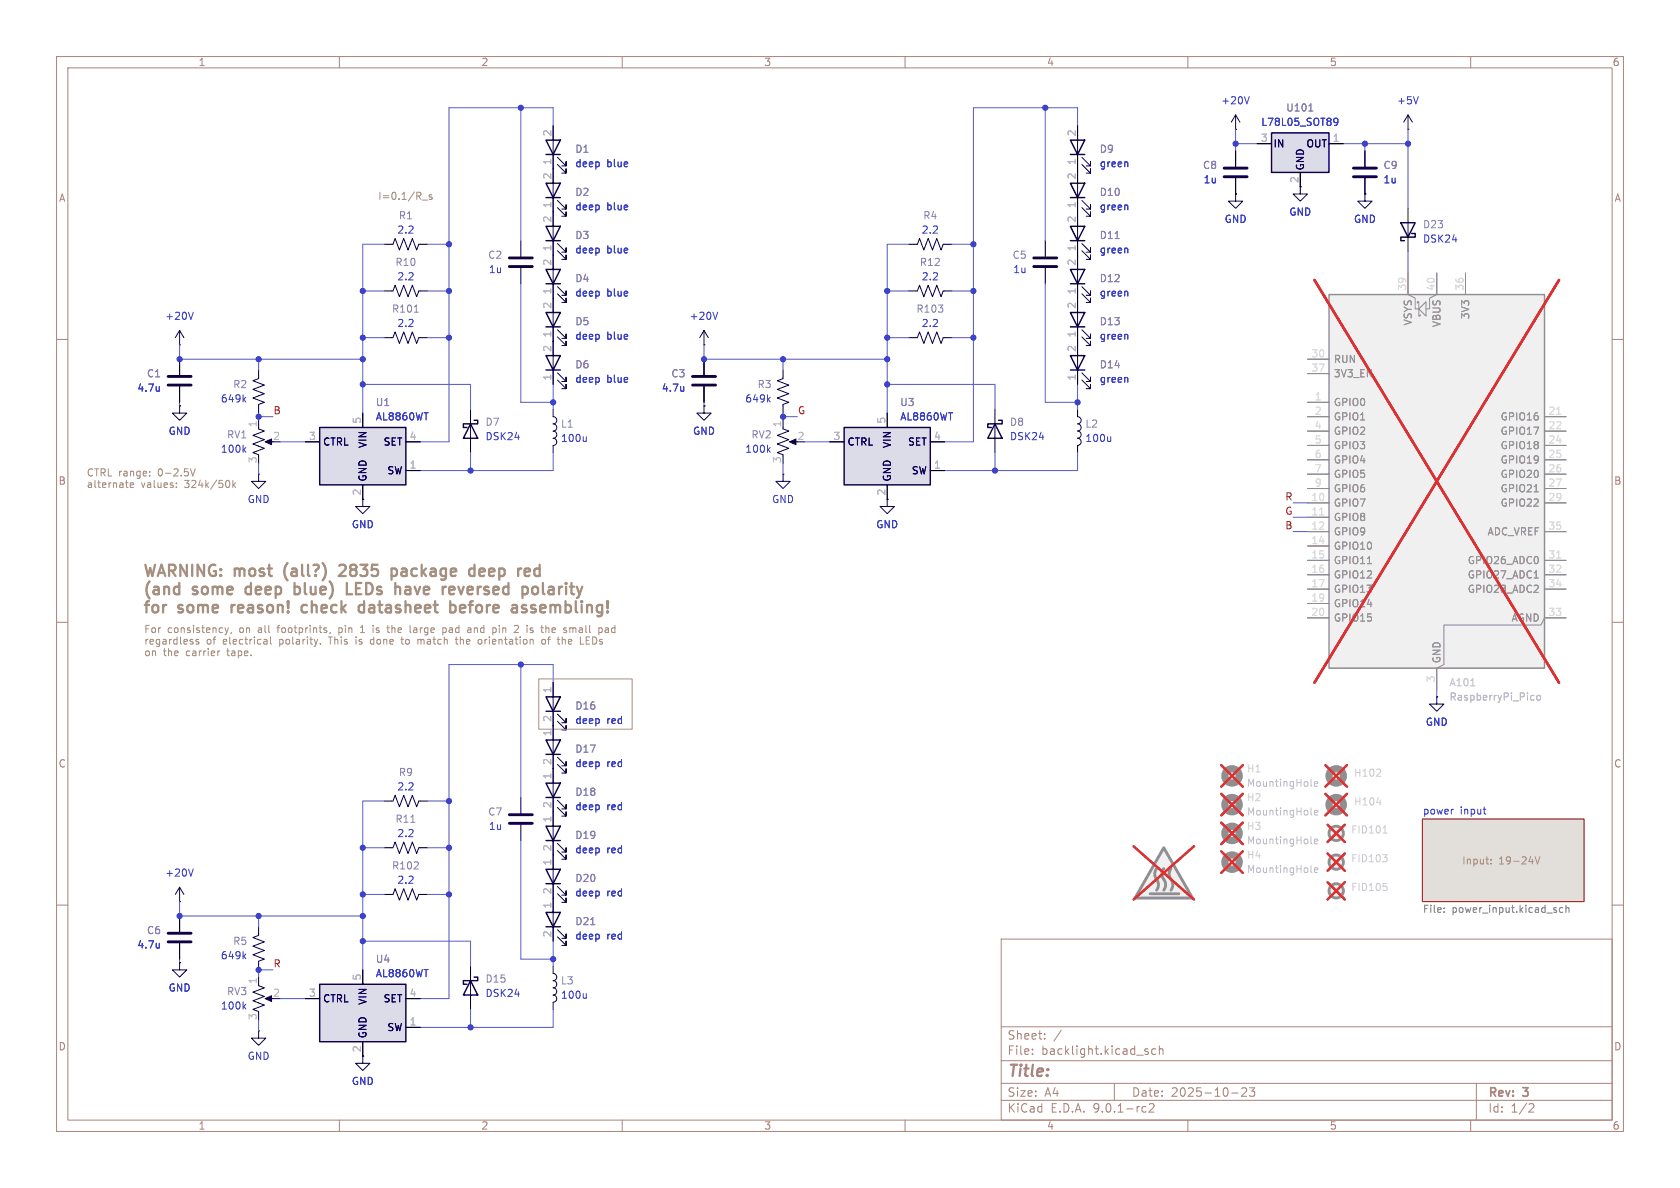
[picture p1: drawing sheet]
<svg xmlns="http://www.w3.org/2000/svg" width="297mm" height="210mm" viewBox="0 0 297 210" stroke-linecap="round" stroke-linejoin="round" font-family="sans-serif">
<g fill="none" stroke="#aa837a" stroke-width=".18">
<path d="M10 10h277v190h-277zM12 12h273v186h-273zM60 10v2M110 10v2M160 10v2M210 10v2M260 10v2M10 60h2M285 60h2M10 110h2M285 110h2M10 160h2"/>
<path d="M177 166h108v32h-108zM285 160h2M60 198v2M110 198v2M160 198v2M177 194.5h108M177 191.5h108M177 187.5h108M177 181.5h108M182.5 186.3v.1M182.5 185.5v.1M184.7 183.6v.1"/>
<path d="M184.7 182.8v.1M187.6 182.1l-1.3 2M197 191.5v3M202.2 195.6l.4 .1M202.6 185.9l.4 .1v.2l-.2 .2h-.3M202.6 185.4l.4 .1M202.6 196.5l-.4 .1M203.2 195.2l.5-.1 .3 .1v.3l-.9 1.1h.9M204.3 185.5l-.4-.1-.3 .3v.4l.1 .2h.6M205 185.5l.2-.1 .3 .1 .1 .9M205 184.9v1.5M210 198v2"/>
<path d="M217.7 193.2h1.2M219.5 192.4l.6-.1 .2 .1 .1 .3-.9 1.1h.9M220.9 192.3h.9l-.5 .6 .4 .1v.7l-.2 .1h-.4l-.2-.1M260 198v2M261 191.5v6.5M270.5 195.1l.5 .1 .2 .3-1 1.1h1"/>
</g>
<path d="M251.5 144.8h28.5v14.6h-28.5z" fill="#e2ded9" stroke="#e2ded9" stroke-width=".18"/>
<path d="M251.5 144.8h28.5v14.6h-28.5z" fill="none" stroke="#7a0000" stroke-width=".18"/>
<path d="M256.8 143.1h.1M262.2 143.1h.5M262.4 143.8l.3 .1" fill="none" stroke="#214bca" stroke-width=".18"/>
<path d="M255.3 161.2v.1M255.3 160.5v.1M275.1 160.9v.3M276.3 160.5l-.4-.1-.2 .3 .1 .5h.5M276.8 160.6l.2-.2 .3 .1 .1 .8M276.8 160v1.3" fill="none" stroke="#5ba46f" stroke-width=".18"/>
<g fill="#f0f0f0" stroke="#f0f0f0" stroke-width=".18">
<circle cx="236.2" cy="152.4" r="1.27"/>
<circle cx="236.2" cy="157.5" r="1.27"/>
<circle cx="236.2" cy="147.3" r="1.27"/>
</g>
<g fill="none" stroke="#8f8f8f" stroke-width=".51">
<circle cx="236.2" cy="152.4" r="1.27"/>
<circle cx="236.2" cy="157.5" r="1.27"/>
<circle cx="236.2" cy="147.3" r="1.27"/>
</g>
<path d="M243.3 137.2h.8M244 136.1v.4M243.4 141.9h.8M244.4 151.1h.8l-.4 .5M244.5 147.3h.7M244.6 156.2h.6M244.7 146.2l.2-.2v1.3M245.1 151.6l.1 .2-.1 .5M245.1 156.7l.1 .2-.1 .5" fill="none" stroke="#ccc" stroke-width=".18"/>
<path d="M234.3 135.3l3.8 3.8M238.1 135.3l-3.8 3.8M234.3 140.3l3.8 3.8M234.7 150.9l3 3M234.7 156l3 3M234.7 145.8l3 3M237.7 150.9l-3 3M237.7 156l-3 3M237.7 145.8l-3 3M238.1 140.3l-3.8 3.8" fill="none" stroke="#e12e31" stroke-width=".46"/>
<g fill="none" stroke="#8f8f8f" stroke-width="1.3">
<circle cx="236.2" cy="137.2" r="1.27"/>
<circle cx="236.2" cy="142.2" r="1.27"/>
</g>
<path d="M90 144h4.1M90 145.5h4.1" fill="none" stroke="#130040" stroke-width=".51"/>
<path d="M254 123.2h.1M92.1 141v2.8M92.1 145.8v2.8M31.7 170.2h.1M45.7 163.8v1.3M45.7 170.2v1.3" fill="none" stroke="#010022" stroke-width=".18"/>
<path d="M156.8 88.3v1.2h1.3l-1.3 1.3-1.2-1.3h1.2M254 123.2v1.3h1.3l-1.3 1.2-1.3-1.2h1.3M31.7 170.2v1.3h1.3l-1.3 1.2-1.2-1.2h1.2M45.7 165.1v.3l-1 .3 2 .8-2 .8 2 .7-2 .8 2 .7-1 .4v.3" fill="none" stroke="#130040" stroke-width=".18"/>
<path d="M43.1 169l.4 .5M43.5 168.6l-.5 .5" fill="none" stroke="#353dd0" stroke-width=".18"/>
<path d="M56.5 75.6h15.3v10.1h-15.3z" fill="#dcdbe8"/>
<path d="M56.5 75.6h15.3v10.1h-15.3zM175.9 74.9l1.3 2.6h-2.6zM176.5 74.3h.7v.6h-2.6v.7h.7" fill="none" stroke="#130040" stroke-width=".25"/>
<path d="M45.7 65.4v1.3M45.7 71.8v1.2M54 78.1h2.5M64.1 73v2.6M71.8 78.1h2.5M97.8 72.4v1.3M97.8 78.7v1.3M175.9 72.4v2.5M175.9 77.5v2.5M64.1 85.7v2.6M71.8 83.2h2.5M138.4 83.8h.1" fill="none" stroke="#010022" stroke-width=".18"/>
<path d="M45.7 66.7v.2l-1 .4 2 .8-2 .7 2 .8-2 .8 2 .7-1 .4v.3M97.8 73.7a.64 .64 0 0 1 .6 .6 .64 .64 0 0 1-.6 .6M97.8 74.9a.64 .64 0 0 1 .6 .7 .64 .64 0 0 1-.6 .6 .64 .64 0 0 1 .6 .6 .64 .64 0 0 1-.6 .7 .64 .64 0 0 1 .6 .6 .64 .64 0 0 1-.6 .6M175.9 74.9v2.6M138.4 83.8v1.3h1.3l-1.3 1.3-1.2-1.3h1.2" fill="none" stroke="#130040" stroke-width=".18"/>
<path d="M43.1 70.6l.4 .5M43.5 70.2l-.5 .5M103.6 77.2v.8M103.6 77.9l-.1 .1" fill="none" stroke="#353dd0" stroke-width=".18"/>
<path d="M56.5 174h15.3v10.2h-15.3z" fill="#dcdbe8"/>
<path d="M189.2 55.2h2.6l-1.3 2.6zM189.2 57.8h2.6M189.2 62.9h2.6l-1.3 2.5zM189.2 65.4h2.6M56.5 174h15.3v10.2h-15.3z" fill="none" stroke="#130040" stroke-width=".25"/>
<path d="M190.5 52.7v2.5M190.5 57.8v5.1M190.5 65.4v2.5M190.5 72.4v1.3M190.5 78.7v1.3M54 176.5h2.5M64.1 171.5v2.5M71.8 176.5h2.5M45.7 182.2h.1M64.1 184.2v2.5M71.8 181.6h2.5" fill="none" stroke="#010022" stroke-width=".18"/>
<path d="M190.5 55.2v2.6M191.3 59.6l1.5 1.5v-.8v.8h-.8M191.3 58.3l1.5 1.5v-.7v.7h-.8M190.5 73.7a.63 .63 0 0 1 .6 .6 .63 .63 0 0 1-.6 .6 .64 .64 0 0 1 .6 .7 .64 .64 0 0 1-.6 .6 .64 .64 0 0 1 .6 .6 .64 .64 0 0 1-.6 .7 .64 .64 0 0 1 .6 .6 .64 .64 0 0 1-.6 .6M190.5 62.9v2.5M191.3 67.2l1.5 1.5v-.8v.8h-.8M191.3 65.9l1.5 1.5v-.7v.7h-.8M45.7 182.2v1.3h1.3l-1.3 1.3-1.3-1.3h1.3" fill="none" stroke="#130040" stroke-width=".18"/>
<path d="M199.3 59.2l.1 .8M196.4 77.2v.8M196.4 77.9l-.2 .1M199.3 66.8l.1 .8" fill="none" stroke="#353dd0" stroke-width=".18"/>
<path d="M234.9 52.1h38.1v66h-38.1z" fill="#f0f0f0"/>
<path d="M234.9 52.1h38.1v66h-38.1z" fill="none" stroke="#8f8f8f" stroke-width=".25"/>
<path d="M248.9 52.1l1.3 .6v1.9h.6M250.6 53.6v-.3h.2v2.6h.3v-.3M252.1 53.3v2.6l-1.3-1.3zM254 52.1l-1.3 .6v1.9h-.6M273 109.2l-.6 1.3h-17.1v7l-1.3 .6" fill="none" stroke="#8f8f8f" stroke-width=".18"/>
<g fill="none" stroke="#888" stroke-width=".18">
<path d="M248.9 48.3v3.8M254 48.3v3.8M259.1 48.3v3.8M231.1 63.5h3.8M231.1 66h3.8M231.1 71.1h3.8M231.1 73.7h3.8M231.1 76.2h3.8M231.1 78.7h3.8M273 73.7h3.9M273 76.2h3.9M273 78.7h3.9"/>
<path d="M231.1 81.3h3.8M231.1 83.8h3.8M231.1 86.4h3.8M231.1 88.9h3.8M231.1 91.4h3.8M231.1 94h3.8M231.1 96.5h3.8M231.1 99.1h3.8M273 81.3h3.9M273 83.8h3.9M273 86.4h3.9M273 88.9h3.9"/>
<path d="M273 94h3.9M273 99.1h3.9M231.1 101.6h3.8M231.1 104.1h3.8M231.1 106.7h3.8M231.1 109.2h3.8M254 118.1v3.8M273 101.6h3.9M273 104.1h3.9M273 109.2h3.9"/>
</g>
<path d="M274 77.2l.5-.1 .2 .3-.8 .9h.8M275.2 73.2h.7M275.5 77l-.3 .9h.8M275.8 77.5v.8M233.3 91h.7M275.2 98.6h.7" fill="none" stroke="#dbdbdb" stroke-width=".18"/>
<path d="M241.7 99.6h.8M271.2 86.9h.7M271.2 102.2h.7" fill="none" stroke="#979797" stroke-width=".18"/>
<path d="M260 121.2h.7" fill="none" stroke="#ccc" stroke-width=".18"/>
<path d="M231.8 138.8l.1 .2M232.4 138.6l.6-.1-.1-.3h-.3l-.2 .1v.6h.5M270.8 122.9l.4 .1M271.2 123.7l-.4 .1M271.7 123l.2-.1 .4 .1v.5l-.1 .2-.3 .1-.2-.2zM231.8 143.9l.1 .2M231.8 149l.1 .2M232.4 143.7l.6-.2-.1-.2-.3-.1-.2 .2v.6h.5M232.4 148.7l.6-.1-.1-.2-.3-.1-.2 .2v.6h.5" fill="none" stroke="#c1c1c1" stroke-width=".18"/>
<path d="M232.4 49.5l43.2 71.2M275.6 49.5l-43.2 71.2M215.9 135.3l3.8 3.8M219.7 135.3l-3.8 3.8M215.9 140.3l3.8 3.8M215.9 145.4l3.8 3.8M219.7 140.3l-3.8 3.8M219.7 145.4l-3.8 3.8" fill="none" stroke="#e12e31" stroke-width=".46"/>
<path d="M124.5 58.4l-.8 1.3M124.5 58.4l.7 1.3M124.5 58.4v2.6M161.9 59.7h.3l.4-1 .7 2 .8-2 .7 2 .8-2 .8 2 .4-1h.2M161.9 43.2h.3l.4-1 .7 2 .8-2 .7 2 .8-2 .8 2 .4-1h.2M161.9 51.4h.3l.4-1 .7 2.1 .8-2.1 .7 2.1 .8-2.1 .8 2.1 .4-1.1h.2M138.4 66.7v.2l-1 .4 2 .8-2 .7 2 .8-2 .8 2 .7-1 .4v.3M64.1 88.3v1.2h1.3l-1.3 1.3-1.2-1.3h1.2M64.1 186.7v1.3h1.3l-1.3 1.2-1.2-1.2h1.2" fill="none" stroke="#130040" stroke-width=".18"/>
<path d="M160.7 59.7h1.2M160.7 43.2h1.2M160.7 51.4h1.2M167 59.7h1.3M167 43.2h1.3M167 51.4h1.3M124.5 61h.1M138.4 65.4v1.3M138.4 71.8v1.2" fill="none" stroke="#010022" stroke-width=".18"/>
<path d="M126.9 55.2l-.4 1.3M135.8 70.6l.4 .5M136.2 70.2l-.5 .5" fill="none" stroke="#353dd0" stroke-width=".18"/>
<g fill="none" stroke="#8f8f8f" stroke-width="1.3">
<circle cx="217.8" cy="137.2" r="1.27"/>
<circle cx="217.8" cy="142.2" r="1.27"/>
<circle cx="217.8" cy="147.3" r="1.27"/>
</g>
<path d="M205.7 149.9l5.1 8.9h-10.1z" fill="#f0f0f0"/>
<path d="M203.3 158h5.1M204.5 153.5a1.78 1.78 0 0 0 .2 2.3l.1 .8-.3 .8M205.7 149.9l5.1 8.9h-10.1zM205.7 153.5a1.78 1.78 0 0 0 .2 2.3l.2 .8-.4 .8M207 153.5a1.78 1.78 0 0 0 .2 2.3l.1 .8-.3 .8" fill="none" stroke="#8f8f8f" stroke-width=".51"/>
<path d="M200.4 149.6l10.7 9.4M211.1 149.6l-10.7 9.4M215.9 150.5l3.8 3.8M219.7 150.5l-3.8 3.8" fill="none" stroke="#e12e31" stroke-width=".46"/>
<circle cx="217.8" cy="152.4" r="1.27" fill="none" stroke="#8f8f8f" stroke-width="1.3"/>
<path d="M231.8 154.1l.1 .1M232.4 153.8l.6-.1-.1-.2-.3-.1-.2 .2v.6h.5" fill="none" stroke="#c1c1c1" stroke-width=".18"/>
<path d="M90 45.6h4.1M90 47.1h4.1M29.7 66.5h4.1M29.7 68.1h4.1M122.4 66.5h4.1M122.4 68.1h4.1M29.7 165h4.1M29.7 166.5h4.1" fill="none" stroke="#130040" stroke-width=".51"/>
<g fill="none" stroke="#010022" stroke-width=".18">
<path d="M67.9 59.7h1.3M67.9 51.4h1.3M67.9 43.2h1.3M74.3 59.7h1.3M74.3 51.4h1.3M74.3 43.2h1.3M92.1 42.5v2.8M92.1 47.4v2.8M31.7 61h.1M31.7 71.8h.1M31.7 63.5v2.8M31.7 68.3v2.8"/>
<path d="M45.7 74.3v1.3M83.2 72.4v2.5M83.2 77.5v2.5M124.5 71.8h.1M124.5 63.5v2.8M124.5 68.3v2.8M138.4 74.3v1.3M45.7 83.8h.1M97.8 120.7v2.5M97.8 125.7v5.1M97.8 133.4v5M31.7 159.4h.1"/>
<path d="M67.9 141.6h1.3M67.9 149.9h1.3M67.9 158.1h1.3M74.3 141.6h1.3M74.3 149.9h1.3M74.3 158.1h1.3M97.8 141v5.1M97.8 148.6v5.1M97.8 156.2v5.1M31.7 161.9v2.8M31.7 166.8v2.7M45.7 172.7v1.3"/>
<path d="M83.2 170.8v2.6M83.2 175.9v2.5M97.8 163.8v2.6M97.8 170.8v1.3M97.8 177.2v1.2"/>
</g>
<g fill="none" stroke="#353dd0" stroke-width=".18">
<path d="M34.2 55.2l-.5 1.3M28.2 68.3v.9M28.2 69l-.1 .1M43.1 79.5l.4 .5M43.5 79.1l-.5 .5M120.9 68.3v.9M120.9 69l-.1 .1M135.8 79.5l.4 .5M136.2 79.1l-.5 .5M34.2 153.6l-.5 1.3M28.2 166.7v.9M28.2 167.5h-.1"/>
<path d="M43.1 177.9l.4 .5M43.5 177.5l-.5 .5M103.6 175.6v.9M103.6 176.4l-.1 .1"/>
</g>
<g fill="none" stroke="#130040" stroke-width=".18">
<path d="M31.7 58.4l-.7 1.3M31.7 58.4l.8 1.3M31.7 58.4v2.6M69.2 59.7h.3l.3-1 .8 2 .8-2 .7 2 .8-2 .8 2 .3-1h.3M69.2 51.4h.3l.3-1 .8 2.1 .8-2.1 .7 2.1 .8-2.1 .8 2.1 .3-1.1h.3M69.2 43.2h.3l.3-1 .8 2 .8-2 .7 2 .8-2 .8 2 .3-1h.3M31.7 71.8v1.2h1.3l-1.3 1.3-1.2-1.3h1.2M45.7 75.8l1 .4-2 .8 2 .7-2 .8 2 .7-2 .8 1 .4v.2M47.2 78.1h1.1M83.2 74.9v2.6M124.5 71.8v1.2h1.2l-1.2 1.3-1.3-1.3h1.3M138.4 75.8l1 .4-2 .8 2 .7-2 .8 2 .7-2 .8 1 .4v.2"/>
<path d="M140 78.1h1M45.7 83.8v1.3h1.3l-1.3 1.3-1.3-1.3h1.3M97.8 123.2v2.5M97.8 130.8v2.6M97.8 138.4v2.6M98.6 135.1l1.5 1.6v-.8v.8h-.8M98.6 133.9l1.5 1.5v-.8v.8h-.8M98.6 127.5l1.5 1.5v-.7v.7h-.8M98.6 126.2l1.5 1.6v-.8v.8h-.8M31.7 156.8v2.6M31.7 156.8l-.7 1.3M31.7 156.8l.8 1.3"/>
<path d="M69.2 141.6h.3l.3-1 .8 2 .8-2 .7 2 .8-2 .8 2 .3-1h.3M69.2 149.9h.3l.3-1.1 .8 2.1 .8-2.1 .7 2.1 .8-2.1 .8 2.1 .3-1h.3M69.2 158.1h.3l.3-1 .8 2 .8-2 .7 2 .8-2 .8 2 .3-1h.3M97.8 146.1v2.5M97.8 153.7v2.5M98.6 142.7l1.5 1.6v-.8v.8h-.8M98.6 141.5l1.5 1.5v-.8v.8h-.8M98.6 158l1.5 1.5v-.7v.7h-.8M98.6 156.7l1.5 1.5v-.7v.7h-.8M98.6 150.4l1.5 1.5v-.8v.8h-.8M98.6 149.1l1.5 1.5v-.7v.7h-.8M45.7 174.2l1 .4-2 .8 2 .7-2 .8 2 .8-2 .7 1 .4v.3"/>
<path d="M47.2 176.5h1.1M83.2 173.4v2.5M97.8 172.1a.63 .63 0 0 1 .6 .6 .63 .63 0 0 1-.6 .7 .63 .63 0 0 1 .6 .6 .63 .63 0 0 1-.6 .6 .63 .63 0 0 1 .6 .7 .63 .63 0 0 1-.6 .6 .63 .63 0 0 1 .6 .6 .63 .63 0 0 1-.6 .7M97.8 161.3v2.5M98.6 165.6l1.5 1.5v-.7v.7h-.8M98.6 164.3l1.5 1.6v-.8v.8h-.8"/>
</g>
<g fill="#130040" stroke="#130040" stroke-width=".18">
<path d="M46.9 78.1l1.1-.5v1z"/>
<path d="M139.6 78.1l1.1-.5v1z"/>
<path d="M46.9 176.5l1.1-.5v1z"/>
</g>
<path d="M73.2 55.2h.8M72.6 145.4h.8M104.4 163.5h.8" fill="none" stroke="#8d7cb6" stroke-width=".18"/>
<g fill="none" stroke="#130040" stroke-width=".25">
<path d="M83.2 74.9l1.3 2.6h-2.6zM83.8 74.3h.7v.6h-2.6v.7h.6M96.5 138.4h2.6l-1.3 2.6zM96.5 130.8h2.6l-1.3 2.6zM96.5 123.2h2.6l-1.3 2.5zM96.5 133.4h2.6M96.5 125.7h2.6M96.5 153.7h2.6l-1.3 2.5zM96.5 146.1h2.6l-1.3 2.5zM96.5 141h2.6M96.5 156.2h2.6M96.5 148.6h2.6"/>
<path d="M83.2 173.4l1.3 2.5h-2.6zM83.8 172.7h.7v.7h-2.6v.6h.6M96.5 161.3h2.6l-1.3 2.5zM96.5 163.8h2.6"/>
</g>
<path d="M224.8 23.5h10.1v7h-10.1z" fill="#dcdbe8"/>
<g fill="none" stroke="#130040" stroke-width=".25">
<path d="M96.5 32.4h2.6l-1.3 2.5zM96.5 24.8h2.6l-1.3 2.5zM96.5 27.3h2.6M96.5 34.9h2.6M189.2 24.8h2.6l-1.3 2.5zM189.2 32.4h2.6l-1.3 2.5zM189.2 27.3h2.6M189.2 34.9h2.6M224.8 23.5h10.1v7h-10.1zM247.6 39.4h2.6l-1.3 2.5zM96.5 47.6h2.6l-1.3 2.6zM96.5 40h2.6l-1.3 2.5z"/>
<path d="M96.5 55.2h2.6l-1.3 2.6zM96.5 50.2h2.6M96.5 42.5h2.6M96.5 57.8h2.6M189.2 47.6h2.6l-1.3 2.6zM189.2 40h2.6l-1.3 2.5zM189.2 50.2h2.6M189.2 42.5h2.6M249.6 41.3h.6v.6h-2.6v.6h.7M96.5 62.9h2.6l-1.3 2.5zM96.5 65.4h2.6"/>
</g>
<g fill="none" stroke="#010022" stroke-width=".18">
<path d="M97.8 22.2v2.6M97.8 27.3v5.1M97.8 34.9v5.1M190.5 22.2v2.6M190.5 27.3v5.1M190.5 34.9v5.1M218.4 22.9h.1M218.4 34.3h.1M218.4 26.7v2.8M218.4 31.5v2.8M222.2 25.4h2.6M229.9 30.5v2.5"/>
<path d="M234.9 25.4h2.6M241.3 34.3h.1M241.3 26.7v2.8M241.3 31.5v2.8M248.9 22.9h.1M248.9 36.8v2.6M97.8 42.5v5.1M97.8 50.2v5M97.8 57.8v5.1M184.8 42.5v2.8M184.8 47.4v2.8M190.5 42.5v5.1"/>
<path d="M190.5 50.2v2.5M248.9 41.9v2.6M97.8 65.4v2.5"/>
</g>
<path d="M231.4 19.6h.7M197.1 42.2h.8" fill="none" stroke="#8d7cb6" stroke-width=".18"/>
<path d="M220.9 17.1l-.5 1.3M250.7 17.1l-.4 1.3M199.3 28.7l.1 .8M199.3 36.3l.1 .8M235.9 21l.1-.1 .5 .1a.84 .84 0 0 1-.3 1.2h-.3M236.5 21.4l-.2 .3-.4-.1M199.3 51.5l.1 .8M199.3 43.9l.1 .8" fill="none" stroke="#353dd0" stroke-width=".18"/>
<g fill="none" stroke="#130040" stroke-width=".18">
<path d="M97.8 24.8v2.5M97.8 32.4v2.5M98.6 36.7l1.5 1.5v-.7v.7h-.8M98.6 35.4l1.5 1.6v-.8v.8h-.8M98.6 29.1l1.5 1.5v-.8v.8h-.8M98.6 27.8l1.5 1.5v-.7v.7h-.8M190.5 24.8v2.5M190.5 32.4v2.5M191.3 29.1l1.5 1.5v-.8v.8h-.8M191.3 27.8l1.5 1.5v-.7v.7h-.8M191.3 36.7l1.5 1.5v-.7v.7h-.8M191.3 35.4l1.5 1.6v-.8v.8h-.8"/>
<path d="M218.4 34.3v1.3h1.3l-1.3 1.2-1.2-1.2h1.2M218.4 20.3l-.7 1.3M218.4 20.3l.8 1.3M218.4 20.3v2.6M229.9 33v1.3h1.2l-1.2 1.3-1.3-1.3h1.3M241.3 34.3v1.3h1.3l-1.3 1.2-1.3-1.2h1.3M248.9 20.3v2.6M248.9 39.4v2.5M248.9 20.3l-.7 1.3M248.9 20.3l.8 1.3M97.8 40v2.5M97.8 47.6v2.6"/>
<path d="M97.8 55.2v2.6M98.6 51.9l1.5 1.6v-.8v.8h-.8M98.6 50.7l1.5 1.5v-.8v.8h-.8M98.6 44.3l1.5 1.5v-.7v.7h-.8M98.6 43.1l1.5 1.5v-.8v.8h-.8M98.6 59.6l1.5 1.5v-.8v.8h-.8M98.6 58.3l1.5 1.5v-.7v.7h-.8M190.5 40v2.5M190.5 47.6v2.6M191.3 51.9l1.5 1.6v-.8v.8h-.8M191.3 50.7l1.5 1.5v-.8v.8h-.8M191.3 44.3l1.5 1.5v-.7v.7h-.8"/>
<path d="M191.3 43.1l1.5 1.5v-.8v.8h-.8M97.8 62.9v2.5M98.6 67.2l1.5 1.5v-.8v.8h-.8M98.6 65.9l1.5 1.5v-.7v.7h-.8"/>
</g>
<path d="M216.4 29.7h4.1M216.4 31.2h4.1M239.3 29.7h4M239.3 31.2h4M182.8 45.6h4M182.8 47.1h4" fill="none" stroke="#130040" stroke-width=".51"/>
<path d="M149.2 75.6h15.3v10.1h-15.3z" fill="#dcdbe8"/>
<path d="M149.2 75.6h15.3v10.1h-15.3z" fill="none" stroke="#130040" stroke-width=".25"/>
<g fill="none" stroke="#010022" stroke-width=".18">
<path d="M97.8 22.2v2.6M97.8 27.3v5.1M97.8 34.9v5.1M190.5 22.2v2.6M190.5 27.3v5.1M190.5 34.9v5.1M218.4 34.3h.1M218.4 26.7v2.8M218.4 31.5v2.8M222.2 25.4h2.6M229.9 30.5v2.5M234.9 25.4h2.6"/>
<path d="M241.3 34.3h.1M241.3 26.7v2.8M241.3 31.5v2.8M97.8 42.5v5.1M97.8 50.2v5M97.8 57.8v5.1M190.5 42.5v5.1M190.5 50.2v5M190.5 57.8v5.1M31.7 71.8h.1M31.7 63.5v2.8M31.7 68.3v2.8"/>
<path d="M54 78.1h2.5M64.1 73v2.6M71.8 78.1h2.5M97.8 65.4v2.5M124.5 71.8h.1M124.5 63.5v2.8M124.5 68.3v2.8M146.7 78.1h2.5M156.8 73v2.6M164.5 78.1h2.5M190.5 65.4v2.5M64.1 85.7v2.6"/>
<path d="M71.8 83.2h2.5M156.8 85.7v2.6M164.5 83.2h2.5M97.8 120.7v2.5M97.8 125.7v5.1M97.8 133.4v5M254 123.2h.1M97.8 141v5.1M97.8 148.6v5.1M97.8 156.2v5.1M31.7 170.2h.1M31.7 161.9v2.8"/>
<path d="M31.7 166.8v2.7M54 176.5h2.5M64.1 171.5v2.5M71.8 176.5h2.5M97.8 163.8v2.6M64.1 184.2v2.5M71.8 181.6h2.5"/>
</g>
<g fill="none" stroke="#5256d0" stroke-width=".18">
<path d="M92.1 19.1v23.4M184.8 19.1v23.4M97.8 22.2v-3.1h-18.4v59h-5.1M190.5 22.2v-3.1h-18.4v59h-5.1M218.4 22.9v3.8M218.4 25.4h3.8M237.5 25.4h11.4M241.3 25.4v1.3M248.9 22.9v13.9M64.1 59.7h3.8M64.1 51.4h3.8M67.9 43.2h-3.8v29.8"/>
<path d="M75.6 59.7h3.8M75.6 51.4h3.8M75.6 43.2h3.8M92.1 50.2v20.9h5.7M156.8 59.7h3.9M156.8 51.4h3.9M160.7 43.2h-3.9v29.8M168.3 59.7h3.8M168.3 51.4h3.8M168.3 43.2h3.8M184.8 50.2v20.9h5.7M248.9 44.5v3.8"/>
<path d="M31.7 61v2.5h32.4M31.7 71.1v.7M45.7 63.5v1.9M45.7 73v1.3M45.7 73.7h2.6M49.5 78.1h4.5M64.1 67.9h19.1v4.5M97.8 67.9v4.5M124.5 61v2.5h32.3M124.5 71.1v.7M138.4 63.5v1.9M138.4 73v1.3"/>
<path d="M138.4 73.7h2.6M142.2 78.1h4.5M156.8 67.9h19.1v4.5M190.5 67.9v4.5M45.7 81.9v1.9M83.2 80v3.2M97.8 80v3.2h-23.5M138.4 81.9v1.9M175.9 80v3.2M190.5 80v3.2h-23.5M228.6 88.9h2.5M228.6 94h2.5"/>
<path d="M228.6 91.4h2.5M92.1 117.5v23.5M97.8 120.7v-3.2h-18.4v59h-5.1M254 121.9v1.3M31.7 159.4v2.5h32.4M64.1 149.9h3.8M64.1 158.1h3.8M67.9 141.6h-3.8v29.9M75.6 149.9h3.8M75.6 141.6h3.8M75.6 158.1h3.8M92.1 148.6v20.9h5.7"/>
<path d="M31.7 169.5v.7M45.7 161.9v1.9M48.3 171.5h-2.6v1.2M49.5 176.5h4.5M64.1 166.4h19.1v4.4M83.2 178.4v3.2M97.8 166.4v4.4M97.8 178.4v3.2h-23.5M45.7 180.3v1.9"/>
</g>
<g fill="none" stroke="#a4907e" stroke-width=".18">
<path d="M74.7 35.4h.9M76.4 34.5l-.4-.1-.1 .2v.2l.5 .1v.3h-.5M23.1 85.4v.7h.5M23.6 85.4v.2l-.6 .2M26.5 84v.1M26.5 83.4v.1M31.2 86.1v.1M31.2 85.4v.1M33.7 82.9l.4 1.2 .4-1.2M40.6 85.2v.7M41.2 84.9v1.3M41.3 85.7l.3 .5"/>
<path d="M41.6 85.3l-.4 .5M34.7 113.1v.3l.4 .1 .1 .2-.2 .2-.4-.1M38.9 115.1h-.3M39.8 111l.3 .8M40.1 111.8l-.3 .4M40.4 111l-.3 .8M40.9 111.8l-.1 .2M46.8 113l.4 .1v.8M47.2 113.8l-.4 .1M47.2 113.3l-.4 .1M47.8 112.6v1.1l.2 .2M56.6 113.7v.2"/>
<path d="M57.7 111.5v.3M58.4 111.8l-.1 .2M59.9 111v1.2M59.9 111.8h.1M60 111h-.1M62.9 113v.9M63.7 111.8h.7M63.7 110.9l.4-.3v1.2M66 110.6v.1M66 111v.8M66 113l-.4 .1-.1 .2v.4l.5 .2M68.4 111h.5"/>
<path d="M68.7 111.8h.2M70.9 113h.4M71 112.6v1.1l.3 .2M73.5 111h-.3M73.6 111.3h-.3l-.2 .2 .1 .3h.4M74.4 113.1v.1M74.4 113.2v.7M74.5 113.1l-.1 .1M78.3 111h.4l.2 .2-.1 .6h-.5M79.4 111.4v.4M80.7 112.6v1.1l.3 .2M81.4 112.6v1.3"/>
<path d="M81.4 113.1h.1M83.9 111v.8M84 111l-.1 .1M85.1 113.1l.1 .2-.1 .5M88.3 110.6v.1M88.3 111v.8M95.8 113.1l.2-.1 .4 .1v.5l-.1 .2-.3 .1-.2-.2zM96.8 113h.5M97 112.7v1.2M98 111h-.2l-.2 .2v.6h.4M98.2 111.3l-.6 .1M99.6 113l.3 .2v.7"/>
<path d="M101.3 111h.5v.8M103.6 113.9h.6M103.6 113.2h.5M107.1 111h.4l.1 .8M107.6 111.8h-.5M107.6 111.3h-.5M108.6 111h-.4l-.1 .2 .1 .5 .4 .1M95.2 120h16.6v8.9h-16.6zM263.6 152.6v.1M263.6 151.9v.2M271.4 151.5l.4 1.2 .4-1.2"/>
</g>
<g fill="none" stroke="#a4907e" stroke-width=".4">
<path d="M60.9 99.9l-.6-.1-.3 .2M83.9 99.8v2M95.4 99.8v2M40.9 106.9v1.4M41 107.1l-.1 .2M43.5 103.9l-.1 .2 .1 .8M52.1 103v2M52.9 104.9l-.3 .1h-.5M53.4 107.1l-.1 .2 .1 .8 .3 .2 .6-.1M61 100.7l-1.1 1.1h1.2M61.3 103v2h1M62.9 103v2h1"/>
<path d="M62.9 104h.7M63.8 106.9l.6 .1M64.4 108.2l-.6 .1M64.4 106.3v2M69.2 100.6l.6-.1 .4 .4v.5l-.2 .3-.2 .1-.6-.1M69.2 100.5v2M71.7 105h.7M72.4 104.3l-.7 .1M79.8 106.9h.4l.4 .4-.1 .8-.3 .2h-.4M81 103.7l.5 1.3 .5-1.3M82.2 107l-.6-.1-.3 .3 .1 1 .2 .1 .6-.1M82.3 107.4l-1 .2"/>
<path d="M83.7 100.5l.2 .1M83.9 101.7l-.2 .1M85.4 100.5h-.4l-.3 .3 .1 .9 .6 .1M85.7 101l-1 .2M92.3 107.3l.1 .2 .4 .1 .3 .3-.1 .3-.2 .1-.5-.1M93 107l-.4-.1-.3 .3M93.6 100.6l.1 .4-1 .2M94.7 103.7l.4 .4v.6l-.4 .3M95.4 100.6l-.6-.1-.3 .4v.5l.1 .3 .2 .1 .6-.1M96 103v1.8l.3 .2"/>
</g>
<g fill="none" stroke="#353dd0" stroke-width=".18">
<path d="M199.3 28.7l.1 .8M199.3 36.3l.1 .8M235.9 21l.1-.1 .5 .1a.84 .84 0 0 1-.3 1.2h-.3M236.5 21.4l-.2 .3-.4-.1M199.3 59.2l.1 .8M199.3 43.9l.1 .8M199.3 51.5l.1 .8M28.2 68.3v.9M28.2 69l-.1 .1M120.9 68.3v.9M120.9 69l-.1 .1M199.3 66.8l.1 .8"/>
<path d="M28.2 166.7v.9M28.2 167.5h-.1"/>
</g>
<path d="M260 121.2h.7" fill="none" stroke="#ccc" stroke-width=".18"/>
<path d="M270.8 122.9l.4 .1M271.2 123.7l-.4 .1M271.7 123l.2-.1 .4 .1v.5l-.1 .2-.3 .1-.2-.2z" fill="none" stroke="#c1c1c1" stroke-width=".18"/>
<g fill="none" stroke="#888" stroke-width=".18">
<path d="M248.9 48.3v3.8M254 48.3v3.8M259.1 48.3v3.8M231.1 63.5h3.8M231.1 66h3.8M231.1 71.1h3.8M231.1 73.7h3.8M231.1 76.2h3.8M231.1 78.7h3.8M273 73.7h3.9M273 76.2h3.9M273 78.7h3.9"/>
<path d="M231.1 81.3h3.8M231.1 83.8h3.8M231.1 86.4h3.8M231.1 88.9h3.8M231.1 91.4h3.8M231.1 94h3.8M231.1 96.5h3.8M231.1 99.1h3.8M273 81.3h3.9M273 83.8h3.9M273 86.4h3.9M273 88.9h3.9"/>
<path d="M273 94h3.9M273 99.1h3.9M231.1 101.6h3.8M231.1 104.1h3.8M231.1 106.7h3.8M231.1 109.2h3.8M254 118.1v3.8M273 101.6h3.9M273 104.1h3.9M273 109.2h3.9"/>
</g>
<path d="M274 77.2l.5-.1 .2 .3-.8 .9h.8M275.2 73.2h.7M275.5 77l-.3 .9h.8M275.8 77.5v.8M233.3 91h.7M275.2 98.6h.7" fill="none" stroke="#dbdbdb" stroke-width=".18"/>
<path d="M241.7 99.6h.8M271.2 86.9h.7M271.2 102.2h.7" fill="none" stroke="#979797" stroke-width=".18"/>
<path d="M232.4 49.5l43.2 71.2M275.6 49.5l-43.2 71.2" fill="none" stroke="#e12e31" stroke-width=".46"/>
<path d="M231.4 19.6h.7M197.1 42.2h.8M104.4 163.5h.8" fill="none" stroke="#8d7cb6" stroke-width=".18"/>
<g fill="#4026c4" stroke="#4026c4" stroke-width=".18">
<circle cx="190.5" cy="71.1" r=".46"/>
<circle cx="175.9" cy="83.2" r=".46"/>
<circle cx="92.1" cy="117.5" r=".46"/>
<circle cx="83.2" cy="83.2" r=".46"/>
<circle cx="45.7" cy="73.7" r=".46"/>
<circle cx="45.7" cy="63.5" r=".46"/>
<circle cx="64.1" cy="63.5" r=".46"/>
<circle cx="31.7" cy="63.5" r=".46"/>
<circle cx="31.7" cy="161.9" r=".46"/>
<circle cx="64.1" cy="161.9" r=".46"/>
<circle cx="64.1" cy="166.4" r=".46"/>
<circle cx="64.1" cy="149.9" r=".46"/>
<circle cx="45.7" cy="161.9" r=".46"/>
<circle cx="45.7" cy="171.5" r=".46"/>
<circle cx="124.5" cy="63.5" r=".46"/>
<circle cx="97.8" cy="71.1" r=".46"/>
<circle cx="138.4" cy="73.7" r=".46"/>
<circle cx="138.4" cy="63.5" r=".46"/>
<circle cx="64.1" cy="158.1" r=".46"/>
<circle cx="97.8" cy="169.5" r=".46"/>
<circle cx="79.4" cy="141.6" r=".46"/>
<circle cx="79.4" cy="149.9" r=".46"/>
<circle cx="79.4" cy="158.1" r=".46"/>
<circle cx="83.2" cy="181.6" r=".46"/>
<circle cx="64.1" cy="51.4" r=".46"/>
<circle cx="64.1" cy="67.9" r=".46"/>
<circle cx="79.4" cy="59.7" r=".46"/>
<circle cx="64.1" cy="59.7" r=".46"/>
<circle cx="79.4" cy="43.2" r=".46"/>
<circle cx="79.4" cy="51.4" r=".46"/>
<circle cx="172.1" cy="59.7" r=".46"/>
<circle cx="172.1" cy="51.4" r=".46"/>
<circle cx="218.4" cy="25.4" r=".46"/>
<circle cx="184.8" cy="19.1" r=".46"/>
<circle cx="172.1" cy="43.2" r=".46"/>
<circle cx="248.9" cy="25.4" r=".46"/>
<circle cx="241.3" cy="25.4" r=".46"/>
<circle cx="92.1" cy="19.1" r=".46"/>
<circle cx="156.8" cy="63.5" r=".46"/>
<circle cx="156.8" cy="67.9" r=".46"/>
<circle cx="156.8" cy="59.7" r=".46"/>
<circle cx="156.8" cy="51.4" r=".46"/>
</g>
<g font-size="2.8" fill="#a4907e">
<text x="25.1" y="102.5">WARNING: most</text>
<text x="25.1" y="105.7">(and</text>
<text x="34.2" y="105.7">some</text>
<text x="44.4" y="105.7">deep</text>
<text x="51.1" y="102.5">(all?)</text>
<text x="53.7" y="105.7">blue)</text>
<text x="61.7" y="102.5">2835</text>
<text x="63.8" y="105.7">LEDs</text>
<text x="71.7" y="102.5">package</text>
<text x="73.1" y="105.7">have</text>
<text x="82.3" y="105.7">reversed</text>
<text x="86.3" y="102.5">deep</text>
<text x="97.2" y="105.7">polarity</text>
<text x="25.1" y="109">for</text>
<text x="31.7" y="109">some</text>
<text x="41.8" y="109">reason!</text>
<text x="55.1" y="109">check</text>
<text x="66" y="109">datasheet</text>
<text x="82.9" y="109">before</text>
<text x="94.6" y="109">assembling!</text>
</g>
<text font-size="2.8" fill="#aa837a" x="178" y="190.9">Title:</text>
<g font-size="2.1" fill="#aa837a">
<text x="178" y="184">Sheet:</text>
<text x="178" y="186.7">File:</text>
<text x="184.1" y="186.7">backlight.kicad_sch</text>
<text x="178" y="196.9">KiCad</text>
<text x="178" y="194.1">Size:</text>
<text x="184.7" y="194.1">A4</text>
<text x="185.7" y="196.9">E.D.A.</text>
<text x="193.3" y="196.9">9.0.1-rc2</text>
<text x="200" y="194.1">Date:</text>
<text x="207" y="194.1">2025-10-23</text>
<text x="263" y="194.3">Rev:</text>
<text x="263" y="196.9">Id:</text>
<text x="267.1" y="196.9">1/2</text>
<text x="269.4" y="194.3">3</text>
</g>
<g font-size="1.8" fill="#aa837a">
<text x="35" y="11.9">1</text>
<text x="85" y="11.9">2</text>
<text x="135" y="11.9">3</text>
<text x="185" y="11.9">4</text>
<text x="235" y="11.9">5</text>
<text x="285" y="11.9">6</text>
<text x="10.3" y="35.9">A</text>
<text x="285.3" y="35.9">A</text>
<text x="10.3" y="85.9">B</text>
<text x="285.3" y="85.9">B</text>
<text x="10.3" y="135.9">C</text>
<text x="285.3" y="135.9">C</text>
<text x="10.3" y="185.9">D</text>
<text x="285.3" y="185.9">D</text>
<text x="35" y="199.9">1</text>
<text x="85" y="199.9">2</text>
<text x="135" y="199.9">3</text>
<text x="185" y="199.9">4</text>
<text x="235" y="199.9">5</text>
<text x="285" y="199.9">6</text>
</g>
<g font-size="1.8" fill="#353dd0">
<text x="215.8" y="18.6">+20V</text>
<text x="222.9" y="22.5">L78L05_SOT89</text>
<text x="246.9" y="18.6">+5V</text>
<text x="101.6" y="29.8">deep</text>
<text x="107.3" y="29.8">blue</text>
<text x="194.3" y="29.8">green</text>
<text x="212.7" y="32.6">1u</text>
<text x="244.5" y="32.6">1u</text>
<text x="70.1" y="41.5">2.2</text>
<text x="101.6" y="37.4">deep</text>
<text x="107.3" y="37.4">blue</text>
<text x="162.9" y="41.5">2.2</text>
<text x="194.3" y="37.4">green</text>
<text x="216.4" y="39.6">GND</text>
<text x="227.8" y="38.3">GND</text>
<text x="239.3" y="39.6">GND</text>
<text x="101.6" y="45">deep</text>
<text x="107.3" y="45">blue</text>
<text x="194.3" y="45">green</text>
<text x="251.5" y="43.1">DSK24</text>
<text x="70.1" y="49.8">2.2</text>
<text x="86.3" y="48.5">1u</text>
<text x="101.6" y="52.6">deep</text>
<text x="107.3" y="52.6">blue</text>
<text x="162.9" y="49.8">2.2</text>
<text x="179" y="48.5">1u</text>
<text x="194.3" y="52.6">green</text>
<text x="29.1" y="56.7">+20V</text>
<text x="70.1" y="58">2.2</text>
<text x="121.8" y="56.7">+20V</text>
<text x="162.9" y="58">2.2</text>
<text x="101.6" y="60.2">deep</text>
<text x="107.3" y="60.2">blue</text>
<text x="194.3" y="60.2">green</text>
<text x="24.2" y="69.4">4.7u</text>
<text x="38.9" y="71.3">649k</text>
<text x="101.6" y="67.9">deep</text>
<text x="107.3" y="67.9">blue</text>
<text x="116.9" y="69.4">4.7u</text>
<text x="131.7" y="71.3">649k</text>
<text x="194.3" y="67.9">green</text>
<text x="29.7" y="77.1">GND</text>
<text x="66.3" y="74.5">AL8860WT</text>
<text x="122.4" y="77.1">GND</text>
<text x="159" y="74.5">AL8860WT</text>
<text x="38.9" y="80.2">100k</text>
<text x="85.7" y="78">DSK24</text>
<text x="99.1" y="78.3">100u</text>
<text x="131.7" y="80.2">100k</text>
<text x="178.4" y="78">DSK24</text>
<text x="191.8" y="78.3">100u</text>
<text x="43.7" y="89.1">GND</text>
<text x="136.4" y="89.1">GND</text>
<text x="62.1" y="93.6">GND</text>
<text x="154.8" y="93.6">GND</text>
<text x="101.6" y="128.2">deep</text>
<text x="107.3" y="128.2">red</text>
<text x="252" y="128.5">GND</text>
<text x="101.6" y="135.8">deep</text>
<text x="107.3" y="135.8">red</text>
<text x="70.1" y="139.9">2.2</text>
<text x="101.6" y="143.4">deep</text>
<text x="107.3" y="143.4">red</text>
<text x="70.1" y="148.2">2.2</text>
<text x="86.3" y="146.9">1u</text>
<text x="29.1" y="155.2">+20V</text>
<text x="101.6" y="151">deep</text>
<text x="107.3" y="151">red</text>
<text x="70.1" y="156.4">2.2</text>
<text x="101.6" y="158.7">deep</text>
<text x="107.3" y="158.7">red</text>
<text x="24.2" y="167.9">4.7u</text>
<text x="101.6" y="166.3">deep</text>
<text x="107.3" y="166.3">red</text>
<text x="38.9" y="169.8">649k</text>
<text x="66.3" y="172.9">AL8860WT</text>
<text x="29.7" y="175.5">GND</text>
<text x="38.9" y="178.7">100k</text>
<text x="85.7" y="176.4">DSK24</text>
<text x="99.1" y="176.8">100u</text>
<text x="43.7" y="187.6">GND</text>
<text x="62.1" y="192">GND</text>
</g>
<g font-size="1.8" fill="#8d7cb6">
<text x="227.3" y="19.9">U101</text>
<text x="101.6" y="27.2">D1</text>
<text x="194.3" y="27.2">D9</text>
<text x="101.6" y="34.8">D2</text>
<text x="194.3" y="34.8">D10</text>
<text x="212.6" y="30.1">C8</text>
<text x="244.5" y="30.1">C9</text>
<text x="70.4" y="39">R1</text>
<text x="163.1" y="39">R4</text>
<text x="251.5" y="40.6">D23</text>
<text x="69.8" y="47.2">R10</text>
<text x="86.2" y="45.9">C2</text>
<text x="101.6" y="42.5">D3</text>
<text x="162.5" y="47.2">R12</text>
<text x="178.9" y="45.9">C5</text>
<text x="194.3" y="42.5">D11</text>
<text x="101.6" y="50.1">D4</text>
<text x="194.3" y="50.1">D12</text>
<text x="69.2" y="55.5">R101</text>
<text x="101.6" y="57.7">D5</text>
<text x="161.9" y="55.5">R103</text>
<text x="194.3" y="57.7">D13</text>
<text x="101.6" y="65.3">D6</text>
<text x="194.3" y="65.3">D14</text>
<text x="25.9" y="66.9">C1</text>
<text x="41.1" y="68.8">R2</text>
<text x="66.3" y="72">U1</text>
<text x="118.6" y="66.9">C3</text>
<text x="133.8" y="68.8">R3</text>
<text x="159" y="72">U3</text>
<text x="40" y="77.7">RV1</text>
<text x="85.7" y="75.5">D7</text>
<text x="99.1" y="75.8">L1</text>
<text x="132.7" y="77.7">RV2</text>
<text x="178.4" y="75.5">D8</text>
<text x="191.8" y="75.8">L2</text>
<text x="101.6" y="125.6">D16</text>
<text x="70.4" y="137.4">R9</text>
<text x="101.6" y="133.3">D17</text>
<text x="101.6" y="140.9">D18</text>
<text x="69.8" y="145.6">R11</text>
<text x="86.2" y="144.4">C7</text>
<text x="101.6" y="148.5">D19</text>
<text x="69.2" y="153.9">R102</text>
<text x="101.6" y="156.1">D20</text>
<text x="25.9" y="165.3">C6</text>
<text x="41.1" y="167.2">R5</text>
<text x="101.6" y="163.7">D21</text>
<text x="66.3" y="170.4">U4</text>
<text x="85.7" y="173.9">D15</text>
<text x="40" y="176.1">RV3</text>
<text x="99.1" y="174.2">L3</text>
</g>
<g font-size="1.8" fill="#b4afbe">
<text x="97.5" y="29.3" transform="rotate(-90 97.5 29.3)">1</text>
<text x="97.5" y="24.2" transform="rotate(-90 97.5 24.2)">2</text>
<text x="190.2" y="29.3" transform="rotate(-90 190.2 29.3)">1</text>
<text x="190.2" y="24.2" transform="rotate(-90 190.2 24.2)">2</text>
<text x="222.8" y="25.1">3</text>
<text x="235.5" y="25.1">1</text>
<text x="97.5" y="31.8" transform="rotate(-90 97.5 31.8)">2</text>
<text x="190.2" y="31.8" transform="rotate(-90 190.2 31.8)">2</text>
<text x="229.6" y="32.5" transform="rotate(-90 229.6 32.5)">2</text>
<text x="97.5" y="39.4" transform="rotate(-90 97.5 39.4)">2</text>
<text x="97.5" y="36.9" transform="rotate(-90 97.5 36.9)">1</text>
<text x="190.2" y="39.4" transform="rotate(-90 190.2 39.4)">2</text>
<text x="190.2" y="36.9" transform="rotate(-90 190.2 36.9)">1</text>
<text x="97.5" y="47.1" transform="rotate(-90 97.5 47.1)">2</text>
<text x="97.5" y="44.5" transform="rotate(-90 97.5 44.5)">1</text>
<text x="190.2" y="47.1" transform="rotate(-90 190.2 47.1)">2</text>
<text x="190.2" y="44.5" transform="rotate(-90 190.2 44.5)">1</text>
<text x="97.5" y="52.1" transform="rotate(-90 97.5 52.1)">1</text>
<text x="190.2" y="52.1" transform="rotate(-90 190.2 52.1)">1</text>
<text x="97.5" y="59.8" transform="rotate(-90 97.5 59.8)">1</text>
<text x="97.5" y="54.7" transform="rotate(-90 97.5 54.7)">2</text>
<text x="190.2" y="59.8" transform="rotate(-90 190.2 59.8)">1</text>
<text x="190.2" y="54.7" transform="rotate(-90 190.2 54.7)">2</text>
<text x="97.5" y="62.3" transform="rotate(-90 97.5 62.3)">2</text>
<text x="190.2" y="62.3" transform="rotate(-90 190.2 62.3)">2</text>
<text x="97.5" y="67.4" transform="rotate(-90 97.5 67.4)">1</text>
<text x="190.2" y="67.4" transform="rotate(-90 190.2 67.4)">1</text>
<text x="45.5" y="75.6" transform="rotate(-90 45.5 75.6)">1</text>
<text x="48.2" y="77.9">2</text>
<text x="54.5" y="77.9">3</text>
<text x="63.9" y="75" transform="rotate(-90 63.9 75)">5</text>
<text x="72.3" y="77.9">4</text>
<text x="138.2" y="75.6" transform="rotate(-90 138.2 75.6)">1</text>
<text x="140.9" y="77.9">2</text>
<text x="147.2" y="77.9">3</text>
<text x="156.6" y="75" transform="rotate(-90 156.6 75)">5</text>
<text x="165" y="77.9">4</text>
<text x="45.5" y="82" transform="rotate(-90 45.5 82)">3</text>
<text x="72.3" y="82.9">1</text>
<text x="138.2" y="82" transform="rotate(-90 138.2 82)">3</text>
<text x="165" y="82.9">1</text>
<text x="97.5" y="122.6" transform="rotate(-90 97.5 122.6)">1</text>
<text x="97.5" y="130.2" transform="rotate(-90 97.5 130.2)">1</text>
<text x="97.5" y="127.7" transform="rotate(-90 97.5 127.7)">2</text>
<text x="97.5" y="137.9" transform="rotate(-90 97.5 137.9)">1</text>
<text x="97.5" y="135.3" transform="rotate(-90 97.5 135.3)">2</text>
<text x="97.5" y="142.9" transform="rotate(-90 97.5 142.9)">2</text>
<text x="97.5" y="145.5" transform="rotate(-90 97.5 145.5)">1</text>
<text x="97.5" y="153.1" transform="rotate(-90 97.5 153.1)">1</text>
<text x="97.5" y="150.6" transform="rotate(-90 97.5 150.6)">2</text>
<text x="97.5" y="160.7" transform="rotate(-90 97.5 160.7)">1</text>
<text x="97.5" y="158.2" transform="rotate(-90 97.5 158.2)">2</text>
<text x="97.5" y="165.8" transform="rotate(-90 97.5 165.8)">2</text>
<text x="63.9" y="173.4" transform="rotate(-90 63.9 173.4)">5</text>
<text x="45.5" y="174.1" transform="rotate(-90 45.5 174.1)">1</text>
<text x="48.2" y="176.3">2</text>
<text x="54.5" y="176.3">3</text>
<text x="72.3" y="176.3">4</text>
<text x="45.5" y="180.4" transform="rotate(-90 45.5 180.4)">3</text>
<text x="72.3" y="181.4">1</text>
</g>
<g font-size="1.8" fill="#15005e">
<text x="225" y="26.3">IN</text>
<text x="230.9" y="26.3">OUT</text>
<text x="230.7" y="30.2" transform="rotate(-90 230.7 30.2)">GND</text>
<text x="57" y="79">CTRL</text>
<text x="65" y="79.3" transform="rotate(-90 65 79.3)">VIN</text>
<text x="67.7" y="79">SET</text>
<text x="149.7" y="79">CTRL</text>
<text x="157.7" y="79.3" transform="rotate(-90 157.7 79.3)">VIN</text>
<text x="160.4" y="79">SET</text>
<text x="65" y="85.2" transform="rotate(-90 65 85.2)">GND</text>
<text x="68.4" y="84">SW</text>
<text x="157.7" y="85.2" transform="rotate(-90 157.7 85.2)">GND</text>
<text x="161.1" y="84">SW</text>
<text x="57" y="177.4">CTRL</text>
<text x="65" y="177.7" transform="rotate(-90 65 177.7)">VIN</text>
<text x="67.7" y="177.4">SET</text>
<text x="65" y="183.6" transform="rotate(-90 65 183.6)">GND</text>
<text x="68.4" y="182.5">SW</text>
</g>
<g font-size="1.8" fill="#a4907e">
<text x="66.8" y="35.5">I=0.1/R_s</text>
<text x="15.2" y="84.4">CTRL range:</text>
<text x="15.2" y="86.5">alternate</text>
<text x="24.9" y="86.5">values:</text>
<text x="28" y="84.4">0-2.5V</text>
<text x="32.8" y="86.5">324k/50k</text>
<text x="25.4" y="112.1">For</text>
<text x="29.6" y="112.1">consistency,</text>
<text x="42.4" y="112.1">on</text>
<text x="45.9" y="112.1">all</text>
<text x="49.6" y="112.1">footprints,</text>
<text x="60.5" y="112.1">pin</text>
<text x="67" y="112.1">is</text>
<text x="69.8" y="112.1">the</text>
<text x="73.9" y="112.1">large</text>
<text x="79.9" y="112.1">pad</text>
<text x="84.5" y="112.1">and</text>
<text x="89.2" y="112.1">pin</text>
<text x="93.2" y="112.1">2</text>
<text x="95.6" y="112.1">is</text>
<text x="98.4" y="112.1">the</text>
<text x="102.6" y="112.1">small</text>
<text x="108.9" y="112.1">pad</text>
<text x="25.4" y="114.2">regardless</text>
<text x="25.4" y="116.2">on</text>
<text x="28.9" y="116.2">the</text>
<text x="33" y="116.2">carrier</text>
<text x="36.5" y="114.2">of</text>
<text x="39.5" y="114.2">electrical</text>
<text x="40.5" y="116.2">tape.</text>
<text x="49.7" y="114.2">polarity.</text>
<text x="58.6" y="114.2">This</text>
<text x="63.5" y="114.2">is</text>
<text x="66.4" y="114.2">done</text>
<text x="72.1" y="114.2">to</text>
<text x="75.1" y="114.2">match</text>
<text x="82.1" y="114.2">the</text>
<text x="86.2" y="114.2">orientation</text>
<text x="97.7" y="114.2">of</text>
<text x="100.7" y="114.2">the</text>
<text x="104.8" y="114.2">LEDs</text>
<text x="258.4" y="153">Input:</text>
<text x="265" y="153">19-24V</text>
</g>
<g font-size="1.8" fill="#dbdbdb">
<text x="248.7" y="51.5" transform="rotate(-90 248.7 51.5)">39</text>
<text x="253.7" y="51.5" transform="rotate(-90 253.7 51.5)">40</text>
<text x="258.8" y="51.5" transform="rotate(-90 258.8 51.5)">36</text>
<text x="231.7" y="63.2">30</text>
<text x="231.7" y="65.8">37</text>
<text x="232.3" y="70.9">1</text>
<text x="232.3" y="73.4">2</text>
<text x="232.3" y="75.9">4</text>
<text x="273.6" y="73.4">21</text>
<text x="273.6" y="75.9">22</text>
<text x="232.3" y="78.5">5</text>
<text x="232.3" y="81">6</text>
<text x="232.3" y="83.6">7</text>
<text x="273.6" y="81">25</text>
<text x="273.6" y="83.6">26</text>
<text x="231.7" y="88.6">10</text>
<text x="232.3" y="86.1">9</text>
<text x="273.6" y="86.1">27</text>
<text x="273.6" y="88.6">29</text>
<text x="231.7" y="91.2">11</text>
<text x="231.7" y="93.7">12</text>
<text x="273.6" y="93.7">35</text>
<text x="231.7" y="96.3">14</text>
<text x="231.7" y="98.8">15</text>
<text x="231.7" y="101.3">16</text>
<text x="273.6" y="98.8">31</text>
<text x="273.6" y="101.3">32</text>
<text x="231.7" y="103.9">17</text>
<text x="231.7" y="106.4">19</text>
<text x="273.6" y="103.9">34</text>
<text x="231.7" y="109">20</text>
<text x="273.6" y="109">33</text>
<text x="253.7" y="120.7" transform="rotate(-90 253.7 120.7)">3</text>
</g>
<g font-size="1.8" fill="#979797">
<text x="249.8" y="57.6" transform="rotate(-90 249.8 57.6)">VSYS</text>
<text x="254.9" y="57.9" transform="rotate(-90 254.9 57.9)">VBUS</text>
<text x="259.9" y="56.5" transform="rotate(-90 259.9 56.5)">3V3</text>
<text x="235.7" y="64.4">RUN</text>
<text x="235.7" y="66.9">3V3_EN</text>
<text x="235.7" y="72">GPIO0</text>
<text x="235.7" y="74.5">GPIO1</text>
<text x="235.7" y="77.1">GPIO2</text>
<text x="265.2" y="74.5">GPIO16</text>
<text x="265.2" y="77.1">GPIO17</text>
<text x="235.7" y="79.6">GPIO3</text>
<text x="235.7" y="82.1">GPIO4</text>
<text x="265.2" y="79.6">GPIO18</text>
<text x="265.2" y="82.1">GPIO19</text>
<text x="235.7" y="84.7">GPIO5</text>
<text x="235.7" y="87.2">GPIO6</text>
<text x="235.7" y="89.8">GPIO7</text>
<text x="265.2" y="84.7">GPIO20</text>
<text x="265.2" y="87.2">GPIO21</text>
<text x="265.2" y="89.8">GPIO22</text>
<text x="235.7" y="92.3">GPIO8</text>
<text x="235.7" y="94.8">GPIO9</text>
<text x="262.9" y="94.8">ADC_VREF</text>
<text x="235.7" y="97.4">GPIO10</text>
<text x="235.7" y="99.9">GPIO11</text>
<text x="259.4" y="99.9">GPIO26_ADC0</text>
<text x="235.7" y="102.5">GPIO12</text>
<text x="235.7" y="105">GPIO13</text>
<text x="235.7" y="107.5">GPIO14</text>
<text x="259.4" y="102.5">GPIO27_ADC1</text>
<text x="259.4" y="105">GPIO28_ADC2</text>
<text x="235.7" y="110.1">GPIO15</text>
<text x="267.1" y="110.1">AGND</text>
<text x="254.9" y="117.3" transform="rotate(-90 254.9 117.3)">GND</text>
</g>
<g font-size="1.8" fill="#b42d25">
<text x="48.3" y="73.3">B</text>
<text x="141" y="73.3">G</text>
<text x="227.1" y="88.6">R</text>
<text x="227.1" y="91.1">G</text>
<text x="227.1" y="93.6">B</text>
<text x="48.3" y="171.1">R</text>
</g>
<g font-size="1.8" fill="#010022">
<text x="63.9" y="87.7" transform="rotate(-90 63.9 87.7)">2</text>
<text x="156.6" y="87.7" transform="rotate(-90 156.6 87.7)">2</text>
<text x="63.9" y="186.1" transform="rotate(-90 63.9 186.1)">2</text>
</g>
<g font-size="1.8" fill="#ccc">
<text x="256.2" y="121.5">A101</text>
<text x="220.4" y="136.8">H1</text>
<text x="239.3" y="137.5">H102</text>
<text x="220.4" y="141.8">H2</text>
<text x="239.3" y="142.6">H104</text>
<text x="220.4" y="146.9">H3</text>
<text x="238.8" y="147.5">FID101</text>
<text x="220.4" y="152">H4</text>
<text x="238.8" y="152.6">FID103</text>
<text x="238.8" y="157.7">FID105</text>
</g>
<g font-size="1.8" fill="#c1c1c1">
<text x="256.2" y="124.1">RaspberryPi_Pico</text>
<text x="220.4" y="139.3">MountingHole</text>
<text x="220.4" y="144.4">MountingHole</text>
<text x="220.4" y="149.5">MountingHole</text>
<text x="220.4" y="154.5">MountingHole</text>
</g>
<g font-size="1.8" fill="#214bca">
<text x="251.5" y="144.1">power</text>
<text x="258.1" y="144.1">input</text>
</g>
<g font-size="1.8" fill="#5ba46f">
<text x="251.5" y="161.7">File:</text>
<text x="256.7" y="161.7">power_input.kicad_sch</text>
</g>
</svg>
